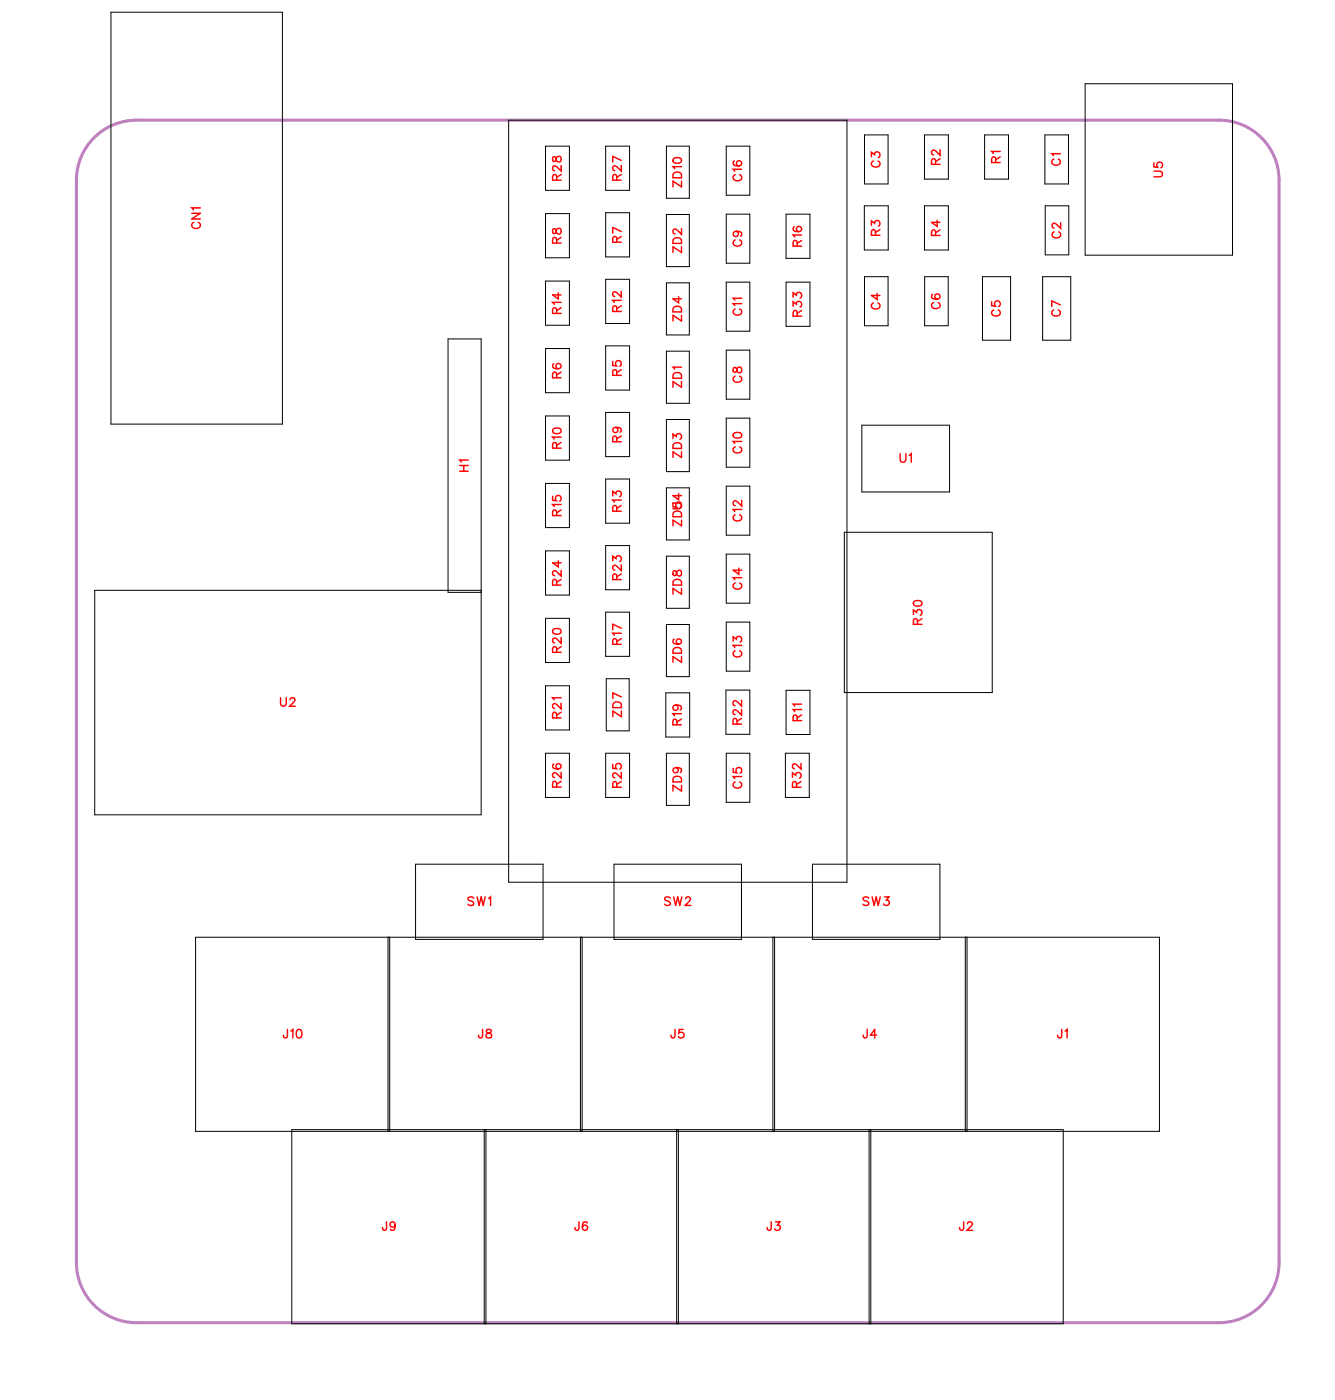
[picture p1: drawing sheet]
<svg xmlns="http://www.w3.org/2000/svg" width="111mm" height="116mm" viewBox="0 0 111 116" stroke-linecap="round" stroke-linejoin="round" font-family="sans-serif">
<path d="M8.1 11.2a5 5 0 0 1 3.3-1.2h90a5 5 0 0 1 5 5v90a5 5 0 0 1-5 5h-90a5 5 0 0 1-5-5v-90a5 5 0 0 1 1.7-3.8z" fill="none" stroke="#bf80bf" stroke-width=".25"/>
<g fill="none" stroke="#000" stroke-width=".08">
<path d="M9.2 1h14.3v34.3h-14.3zM42.3 10h28.1v63.4h-28.1zM45.4 12.2h1.9v3.6h-1.9zM45.4 17.8h1.9v3.6h-1.9zM50.4 12.2h1.9v3.6h-1.9zM50.4 17.7h1.9v3.7h-1.9zM55.4 12.2h1.9v4.3h-1.9zM55.4 17.8h1.9v4.4h-1.9zM60.4 12.2h1.9v4h-1.9zM60.4 17.8h1.9v4.1h-1.9zM65.4 17.8h1.9v3.7h-1.9zM71.9 17.1h2v3.7h-2z"/>
<path d="M71.9 11.2h1.9v4.1h-1.9zM76.9 11.2h2v3.7h-2zM76.9 17.1h2v3.7h-2zM81.9 11.2h2v3.7h-2zM86.9 11.2h1.9v4.1h-1.9zM86.9 17.1h2v4.1h-2zM90.2 7h12.3v14.2h-12.3zM45.4 29h1.9v3.7h-1.9zM45.4 23.4h1.9v3.6h-1.9zM45.4 34.6h1.9v3.7h-1.9zM50.4 28.8h1.9v3.6h-1.9zM50.4 23.2h1.9v3.7h-1.9z"/>
<path d="M50.4 34.3h1.9v3.7h-1.9zM50.4 39.8h1.9v3.7h-1.9zM55.4 29.2h1.9v4.3h-1.9zM55.4 23.5h1.9v4.4h-1.9zM55.4 34.9h1.9v4.3h-1.9zM60.4 29.1h1.9v4.1h-1.9zM60.4 23.5h1.9v4h-1.9zM60.4 34.8h1.9v4.1h-1.9zM65.4 23.5h1.9v3.6h-1.9zM71.7 35.4h7.3v5.5h-7.3zM71.9 23h1.9v4.1h-1.9zM76.9 23h1.9v4.1h-1.9z"/>
<path d="M81.7 23h2.3v5.3h-2.3zM86.7 23h2.3v5.3h-2.3zM40 49.1h-32.1v18.7h32.1v-39.6h-2.7v21.1h2.7M45.4 40.2h1.9v3.7h-1.9zM45.4 45.8h1.9v3.7h-1.9zM45.4 51.4h1.9v3.7h-1.9zM45.4 57h1.9v3.7h-1.9zM50.4 45.4h1.9v3.6h-1.9zM50.4 50.9h1.9v3.7h-1.9zM50.4 56.4h1.9v4.4h-1.9zM55.4 57.6h1.9v3.7h-1.9zM55.4 40.6h1.9v4.3h-1.9z"/>
<path d="M55.4 46.2h1.9v4.4h-1.9zM55.4 51.9h1.9v4.4h-1.9zM60.4 57.4h1.9v3.7h-1.9zM60.4 40.4h1.9v4.1h-1.9zM60.4 46.1h1.9v4.1h-1.9zM60.4 51.7h1.9v4.1h-1.9zM65.4 57.4h1.9v3.7h-1.9zM70.2 44.3h12.3v13.3h-12.3zM16.3 77.9h80.1v16.2h-80.1zM32.3 77.9v16.2M32.4 77.9v16.2M34.6 71.9h10.6v6.2h-10.6z"/>
<path d="M45.4 62.6h1.9v3.7h-1.9zM48.3 77.9v16.2M48.4 77.9v16.2M50.4 62.6h1.9v3.7h-1.9zM51.1 71.9h10.6v6.2h-10.6zM55.4 62.6h1.9v4.4h-1.9zM60.4 62.6h1.9v4.1h-1.9zM64.3 77.9v16.2M64.4 77.9v16.2M65.3 62.6h2v3.7h-2zM67.6 71.9h10.6v6.2h-10.6zM80.3 77.9v16.2"/>
<path d="M80.4 77.9v16.2M24.3 93.9h64.1v16.2h-64.1zM40.3 93.9v16.2M40.4 93.9v16.2M56.3 93.9v16.2M56.4 93.9v16.2M72.3 93.9v16.2M72.4 93.9v16.2"/>
</g>
<g fill="none" stroke="#f00" stroke-width=".12">
<path d="M15.9 17.7h.8l-.8 .5h.8M16.1 18.5a.26 .26 0 0 0-.2 .3 .26 .26 0 0 0 .3 .2h.2a.26 .26 0 0 0 .3-.2 .26 .26 0 0 0-.2-.3M16.7 17.3h-.8l.2 .2M46 19.1v.3h.1l.3-.4a.24 .24 0 0 1 .3 .2 .24 .24 0 0 1-.3 .3l-.1-.1-.1-.3zM46 13.1v.3h.1l.3-.4a.24 .24 0 0 1 .3 .2 .24 .24 0 0 1-.3 .3l-.1-.1-.1-.3zM46.3 15v-.4l-.2-.1-.2 .2v.3h.8M46.7 13.8v.4l-.4-.3-.2-.1-.2 .1v.2l.2 .1M46.7 19.7l-.4 .3M46.7 14.5l-.4 .2M51.3 15v-.4l-.2-.1-.2 .2v.3h.8M51.7 13.8v.4l-.4-.3-.2-.1-.2 .1v.2l.2 .1M51.7 19.7l-.4 .2"/>
<path d="M51.7 19.3l-.8-.4v.5M51.7 13.3l-.8-.3v.5M51.7 14.5l-.4 .2M56 13.2l.3-.1a.3 .3 0 0 1 .4 .3 .38 .38 0 0 1-.4 .2 .38 .38 0 0 1-.3-.3zM56.1 19.8h.1h.4l.1 .4h-.7zM56.1 14.4l.1-.1 .4 .1 .1 .4h-.7zM56.7 19v.5l-.4-.4-.2-.1-.1 .2v.1l.1 .2M56.7 13.9h-.7l.1 .1M56.7 15.1v.4l-.7-.4v.4M61.1 13.4h-.1a.35 .35 0 0 0 .2 .4 .35 .35 0 0 0 .5-.2 .22 .22 0 0 0-.2-.2 .22 .22 0 0 0-.3 .2 .22 .22 0 0 0 .2 .2M61.1 20a.26 .26 0 0 0-.1 .3 .26 .26 0 0 0 .2 .2h.2a.26 .26 0 0 0 .3-.2 .26 .26 0 0 0-.2-.3M61.1 14.5a.26 .26 0 0 0-.1 .3 .26 .26 0 0 0 .2 .2h.2a.26 .26 0 0 0 .3-.2 .26 .26 0 0 0-.2-.3"/>
<path d="M61.2 19.2a.22 .22 0 0 1 .2 .3 .22 .22 0 0 1-.4 .1 .22 .22 0 0 1 .1-.3l.1-.1a.34 .34 0 0 1 .5 .3l-.1 .1M61.7 14.1h-.7l.1 .1M66 18.9a.35 .35 0 0 0 .2 .4 .35 .35 0 0 0 .5-.2 .22 .22 0 0 0-.2-.3 .22 .22 0 0 0-.3 .2 .22 .22 0 0 0 .2 .3M66.7 19.5h-.8l.2 .2M66.7 20l-.4 .2M72.5 13v-.3l.2 .2a.24 .24 0 0 1 .4-.2 .24 .24 0 0 1-.1 .4M72.5 18.7v-.3l.2 .2a.24 .24 0 0 1 .4-.2 .24 .24 0 0 1-.1 .4M72.6 13.4a.26 .26 0 0 0-.1 .3 .26 .26 0 0 0 .2 .2h.2a.26 .26 0 0 0 .3-.2 .26 .26 0 0 0-.2-.3M72.8 19.6v-.4l-.2-.1-.1 .2v.3h.7M73.2 19.1l-.4 .2M77.8 13.7v-.4l-.2-.1-.1 .2v.3h.7M77.8 19.6v-.4l-.2-.1-.1 .2v.3h.7"/>
<path d="M77.9 18.3v.5l-.4-.3h.7M78.2 12.4v.5l-.4-.3-.2-.1-.1 .1v.1l.1 .2M78.2 13.2l-.4 .2M78.2 19.1l-.4 .2M82.8 13.5v-.4l-.2-.1-.1 .2v.3h.7M83.2 12.6h-.7l.1 .2M83.2 13l-.4 .3M87.6 13.2a.26 .26 0 0 0-.1 .3 .26 .26 0 0 0 .2 .2h.2a.26 .26 0 0 0 .3-.2 .26 .26 0 0 0-.2-.3M87.7 19.3a.26 .26 0 0 0-.2 .3 .26 .26 0 0 0 .3 .2h.1a.26 .26 0 0 0 .3-.2 .26 .26 0 0 0-.2-.3M88.2 12.8h-.7l.1 .1M88.2 18.5v.5l-.3-.3-.3-.1-.1 .1v.1l.2 .2M95.9 14.2h.6l.2 .2-.1 .3h-.7"/>
<path d="M95.9 13.5v.4h.4a.25 .25 0 0 1-.1-.4 .25 .25 0 0 1 .4 .1 .25 .25 0 0 1-.1 .4M38.2 39.2h.7M38.2 38.7h.7M38.6 38.7v.5M38.9 38.3h-.7l.2 .1M46 35.7l.3-.1a.3 .3 0 0 1 .4 .3 .38 .38 0 0 1-.4 .2 .38 .38 0 0 1-.4-.3zM46 30.3a.35 .35 0 0 0 .2 .4 .35 .35 0 0 0 .5-.2 .22 .22 0 0 0-.2-.3 .22 .22 0 0 0-.3 .2 .22 .22 0 0 0 .2 .3M46.3 31.4v-.4l-.2-.1-.2 .2v.3h.8M46.3 20.2v-.4l-.2-.1-.2 .2v.3h.8M46.3 37.3v-.4l-.2-.1-.2 .2v.3h.8M46.3 26.1v-.4l-.2-.1-.2 .2v.3h.8M46.4 24.4v.5l-.5-.4h.8"/>
<path d="M46.7 36.3h-.8l.2 .2M46.7 25.1h-.8l.2 .2M46.7 30.9l-.4 .3M46.7 36.8l-.4 .2M46.7 25.6l-.4 .2M50.9 30.1v.3h.4a.25 .25 0 0 1-.1-.4 .25 .25 0 0 1 .4 .1 .25 .25 0 0 1-.1 .4M51.2 35.5a.22 .22 0 0 1 .2 .3 .22 .22 0 0 1-.4 .1 .22 .22 0 0 1 0-.3l.2-.1a.34 .34 0 0 1 .5 .3l-.1 .1M51.3 31.2v-.4l-.2-.1-.2 .2v.3h.8M51.3 20.1v-.4h-.2l-.2 .1v.3h.8M51.3 36.7v-.4h-.2l-.2 .1v.3h.8M51.3 25.9v-.4l-.2-.1-.2 .2v.3h.8M51.7 25h-.8l.2 .1"/>
<path d="M51.7 24.2v.5l-.4-.3-.2-.1-.2 .1v.1l.2 .2M51.7 30.7l-.4 .3M51.7 36.3l-.4 .2M51.7 25.4l-.4 .3M56 36.5v-.4l.2 .2a.24 .24 0 0 1 .4-.2 .24 .24 0 0 1-.1 .4M56 31.1a.39 .39 0 0 1 .7 .1v.3h-.7zM56 36.9a.39 .39 0 0 1 .7 .2v.2h-.7zM56.1 25.5h.1h.4l.1 .4h-.7zM56.4 24.7v.5l-.4-.4h.7M56.7 30.5h-.7l.1 .2M56.7 31.7v.5l-.7-.5v.5M56.7 20.5v.5l-.7-.5v.5"/>
<path d="M56.7 26.2v.5l-.7-.5v.5M56.7 37.6v.4l-.7-.4v.4M61 30.6v.3l.1 .1 .3-.5a.24 .24 0 0 1 .3 .3 .24 .24 0 0 1-.3 .2l-.1-.1-.1-.3zM61 36.1l.3-.1a.3 .3 0 0 1 .4 .2 .38 .38 0 0 1-.4 .2 .38 .38 0 0 1-.3-.2zM61.1 31.3a.26 .26 0 0 0-.1 .3 .26 .26 0 0 0 .2 .2h.2a.26 .26 0 0 0 .3-.2 .26 .26 0 0 0-.2-.3M61.1 37.2a.26 .26 0 0 0-.1 .3 .26 .26 0 0 0 .2 .2h.2a.26 .26 0 0 0 .3-.2 .26 .26 0 0 0-.2-.3M61.1 25.7a.26 .26 0 0 0-.1 .3 .26 .26 0 0 0 .2 .2h.2a.26 .26 0 0 0 .3-.2 .26 .26 0 0 0-.2-.3M61.7 36.7h-.7l.1 .2M61.7 25.2h-.7l.1 .2M61.7 24.8h-.7l.1 .2M65.9 25.5v-.4l.3 .2a.24 .24 0 0 1 .4-.2 .24 .24 0 0 1-.1 .4M65.9 24.7v-.4l.3 .2a.24 .24 0 0 1 .4-.1 .24 .24 0 0 1-.1 .4"/>
<path d="M66.3 26.3v-.4l-.2-.1-.2 .2v.3h.8M66.3 20.5v-.4l-.2-.1-.2 .2v.3h.8M66.7 25.8l-.4 .3M72.6 25.2a.26 .26 0 0 0-.1 .3 .26 .26 0 0 0 .2 .2h.2a.26 .26 0 0 0 .3-.2 .26 .26 0 0 0-.2-.3M72.9 24.4v.5l-.4-.3h.7M74.8 37.7v.5l.2 .2 .3-.1v-.6M75.6 37.9l.2-.2v.7M77.6 24.5h-.1a.35 .35 0 0 0 .2 .4 .35 .35 0 0 0 .5-.2 .22 .22 0 0 0-.2-.3 .22 .22 0 0 0-.3 .2 .22 .22 0 0 0 .2 .3M77.6 25.2a.26 .26 0 0 0-.1 .3 .26 .26 0 0 0 .2 .2h.2a.26 .26 0 0 0 .3-.2 .26 .26 0 0 0-.2-.3M82.5 25.1v.3l.3 .1a.25 .25 0 0 1 0-.4 .25 .25 0 0 1 .3 0 .25 .25 0 0 1-.1 .4M82.6 25.8a.26 .26 0 0 0-.1 .3 .26 .26 0 0 0 .2 .2h.2a.26 .26 0 0 0 .3-.2 .26 .26 0 0 0-.2-.3M87.6 25.8a.26 .26 0 0 0-.1 .3 .26 .26 0 0 0 .2 .2h.2a.26 .26 0 0 0 .3-.2 .26 .26 0 0 0-.2-.3"/>
<path d="M88.2 25.4l-.7-.4v.5M23.3 58v.5l.2 .2 .3-.1v-.6M24.1 58.2l.2-.2h.1l.1 .2-.1 .2-.3 .3h.5M45.9 41.3v.3h.4a.25 .25 0 0 1-.1-.3 .25 .25 0 0 1 .4 0 .25 .25 0 0 1-.1 .4M46 52.4l.3-.1a.3 .3 0 0 1 .4 .2 .38 .38 0 0 1-.4 .2 .38 .38 0 0 1-.4-.2zM46.3 42.9v-.4l-.2-.1-.2 .2v.3h.8M46.3 54.2v-.4h-.2l-.2 .1v.3h.8M46.3 59.7v-.4l-.2-.1-.2 .2v.3h.8M46.3 48.7v-.5h-.2l-.2 .2v.3h.8M46.4 46.6v.5l-.5-.3h.8M46.7 42h-.8l.2 .1M46.7 53v.5l-.4-.3-.2-.1-.2 .1v.1l.2 .2"/>
<path d="M46.7 58.5v.4l-.4-.3-.2-.1-.2 .1v.2l.2 .1M46.7 58h-.8l.2 .2M46.7 47.4v.5l-.4-.3-.2-.1-.2 .1v.1l.2 .2M46.7 42.4l-.4 .2M46.7 53.8l-.4 .2M46.7 59.2l-.4 .3M46.7 48.2l-.4 .2M50.9 41.2v-.3l.3 .2a.24 .24 0 0 1 .4-.2 .24 .24 0 0 1-.1 .4M50.9 46.6v-.4l.3 .3a.24 .24 0 0 1 .4-.2 .24 .24 0 0 1-.1 .4M51.1 58.4h.1h.4l.1 .4h-.7zM51.3 42.5v-.4l-.2-.1-.2 .2v.3h.8M51.3 53.6v-.4l-.2-.1-.2 .2v.3h.8"/>
<path d="M51.3 48.2v-.4l-.2-.1-.2 .2v.3h.8M51.7 41.6h-.8l.2 .2M51.7 52.7h-.8l.2 .1M51.7 47v.4l-.4-.3-.2-.1-.2 .1v.2l.2 .1M51.7 52.2l-.8-.3v.5M51.7 42l-.4 .3M51.7 53.1l-.4 .2M51.7 47.7l-.4 .3M51.7 59.1v.5l-.7-.5v.5M51.7 58l-.7-.4v.5M56 41.8h.5l.2 .2-.1 .3h-.6M56 41.8v.3l.3 .1a.25 .25 0 0 1 0-.4 .25 .25 0 0 1 .3 .1 .25 .25 0 0 1-.1 .3"/>
<path d="M56 42.6a.39 .39 0 0 1 .7 .1v.3h-.7zM56 54a.39 .39 0 0 1 .7 .1v.2h-.7zM56 48.3a.39 .39 0 0 1 .7 .1v.3h-.7zM56 47.5v.3l.1 .1 .3-.5a.24 .24 0 0 1 .3 .3 .24 .24 0 0 1-.3 .2l-.1-.1-.1-.3zM56.1 53.2h-.1a.35 .35 0 0 0 .2 .4 .35 .35 0 0 0 .5-.2 .22 .22 0 0 0-.2-.3 .22 .22 0 0 0-.3 .2 .22 .22 0 0 0 .2 .3M56.2 58.6a.22 .22 0 0 1 .2 .3 .22 .22 0 0 1-.4 .1 .22 .22 0 0 1 0-.3l.2-.1a.34 .34 0 0 1 .5 .3l-.1 .1M56.4 41v.6l-.4-.4h.7M56.7 59.4h-.8l.2 .1M56.7 59.8l-.4 .2M56.7 43.3v.4l-.7-.4v.4M56.7 48.9v.5l-.7-.5v.5M56.7 54.6v.5l-.7-.5v.5"/>
<path d="M61 53.3v-.3l.2 .2a.24 .24 0 0 1 .4-.2 .24 .24 0 0 1-.1 .4M61.1 42.8a.26 .26 0 0 0-.1 .3 .26 .26 0 0 0 .2 .2h.2a.26 .26 0 0 0 .3-.2 .26 .26 0 0 0-.2-.3M61.1 54.1a.26 .26 0 0 0-.1 .3 .26 .26 0 0 0 .2 .2h.2a.26 .26 0 0 0 .3-.2 .26 .26 0 0 0-.2-.3M61.1 48.5a.26 .26 0 0 0-.1 .3 .26 .26 0 0 0 .2 .2h.2a.26 .26 0 0 0 .3-.2 .26 .26 0 0 0-.2-.3M61.4 47.2v.6l-.4-.4h.7M61.7 59v.5l-.4-.4-.2-.1-.2 .2v.1l.2 .1M61.7 58.2v.5l-.4-.3-.2-.1-.2 .1v.1l.2 .2M61.7 59.7l-.4 .3M61.7 42.4h-.7l.1 .1M61.7 41.6v.5l-.4-.4-.2-.1-.1 .2v.1l.1 .1M61.7 53.7h-.7l.1 .1M61.7 48h-.7l.1 .2"/>
<path d="M66.3 59.9v-.4h-.2l-.2 .1v.3h.8M66.7 59h-.8l.2 .2M66.7 58.6h-.8l.2 .1M66.7 59.5l-.4 .2M75.9 51.1v-.4l.3 .2a.24 .24 0 0 1 .4-.1 .24 .24 0 0 1-.1 .4M76 50l.3-.1a.3 .3 0 0 1 .4 .3 .38 .38 0 0 1-.4 .2 .38 .38 0 0 1-.4-.3zM76.3 51.9v-.4l-.2-.1-.2 .2v.3h.8M76.7 51.4l-.4 .3M39.4 74.7l-.2-.1-.3 .1 .1 .2 .4 .2v.1l-.2 .1-.3-.1M39.7 74.6l.1 .7 .2-.7 .2 .7 .1-.7M40.6 74.7l.2-.1v.7M46 63.5v.1a.35 .35 0 0 0 .2 .4 .35 .35 0 0 0 .5-.3 .22 .22 0 0 0-.2-.2 .22 .22 0 0 0-.3 .2 .22 .22 0 0 0 .2 .2"/>
<path d="M46.3 65.4v-.4h-.2l-.2 .1v.3h.8M46.7 64.2v.5l-.4-.3-.2-.1-.2 .1v.1l.2 .2M46.7 65l-.4 .2M50.9 63.6v.3h.4a.25 .25 0 0 1-.1-.4 .25 .25 0 0 1 .4 .1 .25 .25 0 0 1-.1 .4M51.3 65.5v-.4l-.2-.1-.2 .2v.3h.8M51.7 64.2v.5l-.4-.3-.2-.1-.2 .1v.1l.2 .2M51.7 65l-.4 .2M55.7 74.7l-.1-.1-.3 .1v.2l.4 .2v.1l-.1 .1-.3-.1M56 74.6l.2 .7 .2-.7 .1 .7 .2-.7M56.1 64.6h.1h.4l.1 .4h-.7zM56.2 63.8a.22 .22 0 0 1 .2 .3 .22 .22 0 0 1-.4 .1 .22 .22 0 0 1 .1-.3l.1-.1a.34 .34 0 0 1 .5 .3l-.1 .1M56.3 60.3v-.4l-.2-.1-.2 .2v.3h.8"/>
<path d="M56.7 65.3v.5l-.7-.5v.5M57 74.8l.1-.2h.2l.1 .1-.1 .3-.3 .3h.4M61 63.9v.3l.3 .1a.25 .25 0 0 1 0-.4 .25 .25 0 0 1 .3 0 .25 .25 0 0 1-.1 .4M61.1 65a.26 .26 0 0 0-.1 .3 .26 .26 0 0 0 .2 .2h.2a.26 .26 0 0 0 .3-.2 .26 .26 0 0 0-.2-.3M61.3 60.2v-.4l-.2-.1-.2 .2v.3h.8M61.7 64.6h-.7l.1 .1M65.9 64.6v-.3l.3 .2a.24 .24 0 0 1 .3-.2 .24 .24 0 0 1 0 .4M66.2 65.5v-.4l-.2-.1-.1 .2v.3h.7M66.6 63.5v.5l-.3-.4-.3-.1-.1 .2v.1l.2 .1M66.6 65l-.4 .2M72.2 74.7l-.1-.1-.3 .1v.2l.4 .2v.1l-.1 .1-.3-.1M72.5 74.6l.2 .7 .2-.7 .1 .7 .2-.7"/>
<path d="M73.5 74.6h.4l-.2 .3a.24 .24 0 0 1 .2 .3 .24 .24 0 0 1-.4 0M23.9 85.6v.6l-.3 .1v-.2M24.2 85.7l.1-.1v.7M24.7 85.6h.1a.37 .37 0 0 1 .3 .4 .37 .37 0 0 1-.3 .3 .45 .45 0 0 1-.1-.7zM40.1 85.6v.6l-.2 .1-.1-.2M40.5 85.6v.2l.3 .1 .1 .2a.24 .24 0 0 1-.3 .2 .24 .24 0 0 1-.2-.2l.4-.3v-.2zM56.1 85.6v.6l-.2 .1-.1-.2M56.8 85.6h-.3l-.1 .3a.25 .25 0 0 1 .4 0 .25 .25 0 0 1 0 .4 .25 .25 0 0 1-.4-.1M72.1 85.6v.6l-.3 .1v-.2M72.9 86.1h-.5l.3-.5v.7M88.3 85.6l-.1 .6-.2 .1-.1-.2M88.6 85.7l.1-.1v.7"/>
<path d="M32.1 101.6v.6l-.2 .1-.1-.2M32.9 101.8a.22 .22 0 0 1-.3 .2 .22 .22 0 0 1-.1-.3 .22 .22 0 0 1 .3 0l.1 .1a.34 .34 0 0 1-.3 .5l-.1-.1M48.1 101.6v.6l-.2 .1-.1-.2M48.8 101.7v-.1a.35 .35 0 0 0-.4 .3 .35 .35 0 0 0 .2 .4 .22 .22 0 0 0 .3-.2 .22 .22 0 0 0-.2-.2 .22 .22 0 0 0-.3 .2M64.1 101.6v.6l-.2 .1-.1-.2M64.5 101.6h.3l-.2 .3a.24 .24 0 0 1 .2 .4 .24 .24 0 0 1-.4-.1M80.1 101.6v.6l-.2 .1-.1-.2M80.4 101.8l.2-.2h.1l.1 .1-.1 .3-.3 .3h.5"/>
</g>
<g font-size="1.2" fill="#fff">
<text x="47" y="15" transform="rotate(-90 47 15)">R28</text>
<text x="52" y="15" transform="rotate(-90 52 15)">R27</text>
<text x="57" y="15.6" transform="rotate(-90 57 15.6)">ZD10</text>
<text x="62" y="15.1" transform="rotate(-90 62 15.1)">C16</text>
<text x="73.5" y="13.9" transform="rotate(-90 73.5 13.9)">C3</text>
<text x="78.5" y="13.7" transform="rotate(-90 78.5 13.7)">R2</text>
<text x="83.5" y="13.6" transform="rotate(-90 83.5 13.6)">R1</text>
<text x="88.5" y="13.8" transform="rotate(-90 88.5 13.8)">C1</text>
<text x="97" y="14.8" transform="rotate(-90 97 14.8)">U5</text>
<text x="17" y="19.1" transform="rotate(-90 17 19.1)">CN1</text>
<text x="47" y="20.3" transform="rotate(-90 47 20.3)">R8</text>
<text x="52" y="20.2" transform="rotate(-90 52 20.2)">R7</text>
<text x="57" y="21.1" transform="rotate(-90 57 21.1)">ZD2</text>
<text x="62" y="20.5" transform="rotate(-90 62 20.5)">C9</text>
<text x="67" y="20.5" transform="rotate(-90 67 20.5)">R16</text>
<text x="73.5" y="19.6" transform="rotate(-90 73.5 19.6)">R3</text>
<text x="78.5" y="19.6" transform="rotate(-90 78.5 19.6)">R4</text>
<text x="88.5" y="19.8" transform="rotate(-90 88.5 19.8)">C2</text>
<text x="47" y="26.1" transform="rotate(-90 47 26.1)">R14</text>
<text x="52" y="26" transform="rotate(-90 52 26)">R12</text>
<text x="57" y="26.8" transform="rotate(-90 57 26.8)">ZD4</text>
<text x="62" y="26.3" transform="rotate(-90 62 26.3)">C11</text>
<text x="67" y="26.4" transform="rotate(-90 67 26.4)">R33</text>
<text x="73.5" y="25.8" transform="rotate(-90 73.5 25.8)">C4</text>
<text x="78.5" y="25.7" transform="rotate(-90 78.5 25.7)">C6</text>
<text x="83.5" y="26.3" transform="rotate(-90 83.5 26.3)">C5</text>
<text x="88.5" y="26.3" transform="rotate(-90 88.5 26.3)">C7</text>
<text x="47" y="31.5" transform="rotate(-90 47 31.5)">R6</text>
<text x="52" y="31.3" transform="rotate(-90 52 31.3)">R5</text>
<text x="57" y="32.3" transform="rotate(-90 57 32.3)">ZD1</text>
<text x="62" y="31.8" transform="rotate(-90 62 31.8)">C8</text>
<text x="39.2" y="39.2" transform="rotate(-90 39.2 39.2)">H1</text>
<text x="47" y="37.3" transform="rotate(-90 47 37.3)">R10</text>
<text x="52" y="36.8" transform="rotate(-90 52 36.8)">R9</text>
<text x="57" y="38.1" transform="rotate(-90 57 38.1)">ZD3</text>
<text x="62" y="37.7" transform="rotate(-90 62 37.7)">C10</text>
<text x="74.8" y="38.7">U1</text>
<text x="47" y="42.9" transform="rotate(-90 47 42.9)">R15</text>
<text x="52" y="42.6" transform="rotate(-90 52 42.6)">R13</text>
<text x="57" y="42.4" transform="rotate(-90 57 42.4)">U4</text>
<text x="57" y="43.8" transform="rotate(-90 57 43.8)">ZD5</text>
<text x="62" y="43.4" transform="rotate(-90 62 43.4)">C12</text>
<text x="47" y="48.7" transform="rotate(-90 47 48.7)">R24</text>
<text x="52" y="53.6" transform="rotate(-90 52 53.6)">R17</text>
<text x="52" y="48.3" transform="rotate(-90 52 48.3)">R23</text>
<text x="57" y="49.5" transform="rotate(-90 57 49.5)">ZD8</text>
<text x="62" y="49.1" transform="rotate(-90 62 49.1)">C14</text>
<text x="77" y="52" transform="rotate(-90 77 52)">R30</text>
<text x="23.3" y="59">U2</text>
<text x="47" y="59.8" transform="rotate(-90 47 59.8)">R21</text>
<text x="47" y="54.3" transform="rotate(-90 47 54.3)">R20</text>
<text x="52" y="59.7" transform="rotate(-90 52 59.7)">ZD7</text>
<text x="57" y="55.1" transform="rotate(-90 57 55.1)">ZD6</text>
<text x="62" y="54.7" transform="rotate(-90 62 54.7)">C13</text>
<text x="67" y="60" transform="rotate(-90 67 60)">R11</text>
<text x="47" y="65.5" transform="rotate(-90 47 65.5)">R26</text>
<text x="52" y="65.5" transform="rotate(-90 52 65.5)">R25</text>
<text x="57" y="60.3" transform="rotate(-90 57 60.3)">R19</text>
<text x="57" y="65.8" transform="rotate(-90 57 65.8)">ZD9</text>
<text x="62" y="60.3" transform="rotate(-90 62 60.3)">R22</text>
<text x="62" y="65.6" transform="rotate(-90 62 65.6)">C15</text>
<text x="66.9" y="65.5" transform="rotate(-90 66.9 65.5)">R32</text>
<text x="38.9" y="75.6">SW1</text>
<text x="55.2" y="75.6">SW2</text>
<text x="71.7" y="75.6">SW3</text>
<text x="23.5" y="86.6">J10</text>
<text x="39.7" y="86.6">J8</text>
<text x="55.7" y="86.6">J5</text>
<text x="71.7" y="86.6">J4</text>
<text x="87.9" y="86.6">J1</text>
<text x="31.7" y="102.6">J9</text>
<text x="47.7" y="102.6">J6</text>
<text x="63.7" y="102.6">J3</text>
<text x="79.7" y="102.6">J2</text>
</g>
</svg>
